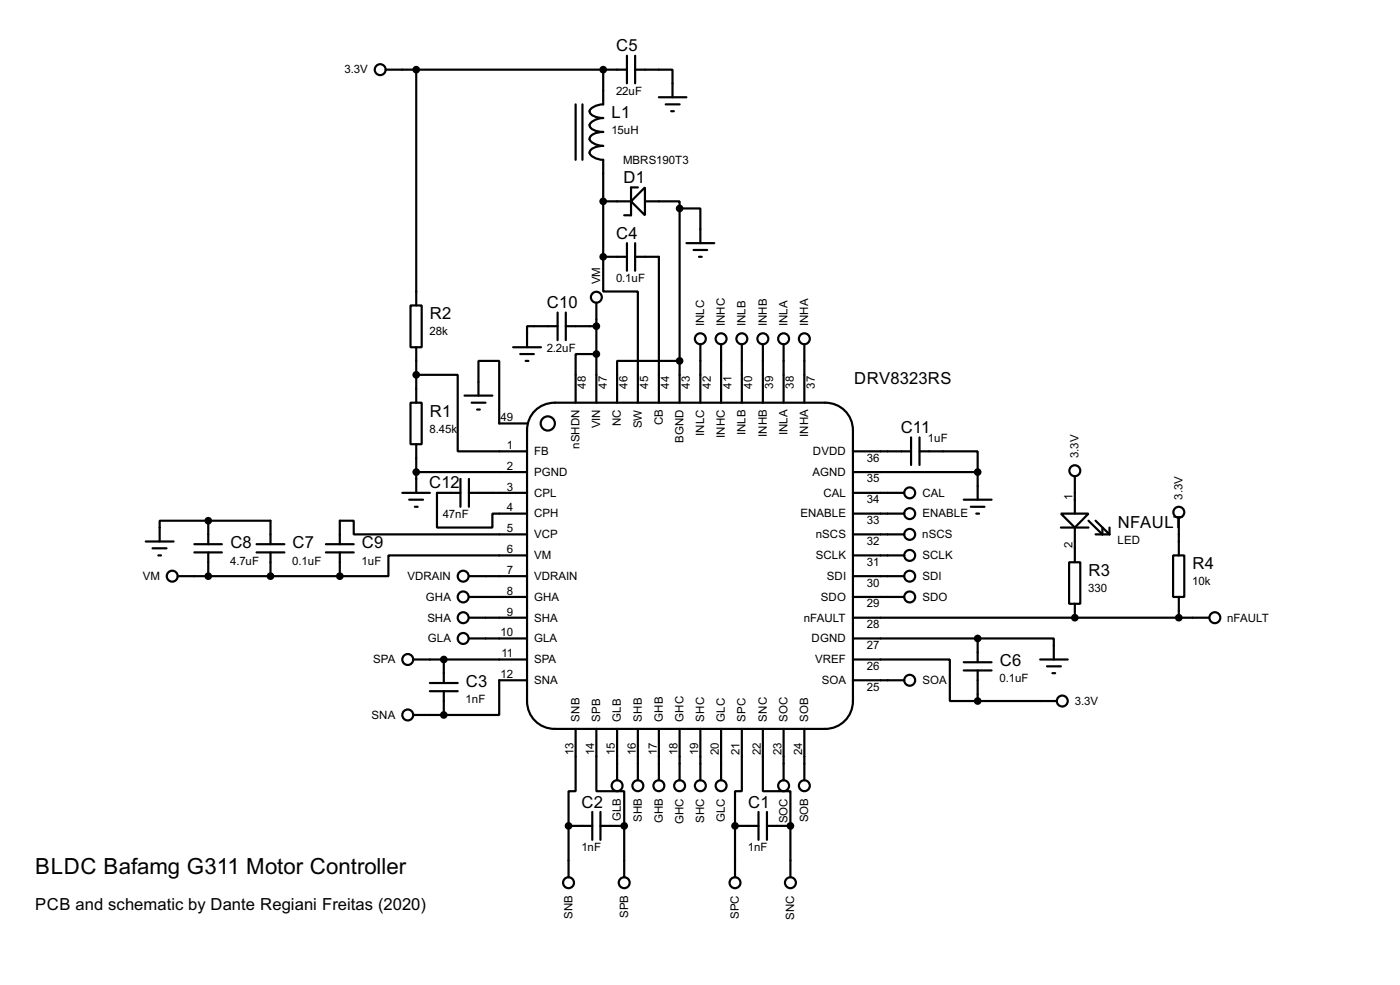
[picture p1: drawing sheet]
<svg xmlns="http://www.w3.org/2000/svg" width="256mm" height="180mm" viewBox="0 0 256 180" stroke-linecap="round" stroke-linejoin="round" font-family="sans-serif">
<g fill="none" stroke="#000" stroke-width=".4">
<path d="M70.7 12.8h44.2M76.3 12.8v43.1M105.5 19.1v10.2M106.7 19.1v10.2M110.5 12.8v6.3a2.65 2.65 0 0 0-2.5 1.3 2.27 2.27 0 0 0 2.5 1.2 2.66 2.66 0 0 0-2.5 1.3 2.27 2.27 0 0 0 2.5 1.3 2.24 2.24 0 0 0-2.5 1.3 2.65 2.65 0 0 0 2.5 1.2 2.27 2.27 0 0 0-2.5 1.3 2.58 2.58 0 0 0 2.5 1.3v17.7M114.9 10.2v5.1M116.4 12.8h6.8v5M116.4 10.2v5.1M120.7 17.8h5.1M122 19.1h2.5M110.5 36.9h5.1M115.6 36.9l2.6-2.6v5.1z"/>
<path d="M116.9 34.3h-1.3v5.1h-1.2M118.2 36.9h6.3v1.3M123 20.4h.5M124.5 38.2h3.8v6.3M124.5 38.2v35.5M75.2 55.9h2.1v7.7h-2.1zM102.2 59.7h-5.6v3.9M102.2 57.2v5.1M103.7 59.7h5.6M103.7 57.2v5.1M109.3 55.4v18.3M110.5 47v6.4h6.4v20.3"/>
<path d="M110.5 47h4.4M114.9 44.5v5.1M116.4 47h4.3v26.7M116.4 44.5v5.1M125.8 44.5h5.1M127.1 45.8h2.5M128.1 47h.5M75.2 73.7h2.1v7.6h-2.1zM76.3 68.6h7.6v14h12.7M76.3 63.6v10.1M85.1 72.4h5.1M86.4 73.7h2.6"/>
<path d="M87.4 75h.5M87.7 72.4v-6.3h3.8v11.4h5.1M94 63.6h5.1M95.3 64.8h2.5M96.3 66.1h.5M97.7 75.5a5.1 5.1 0 0 1 4-1.8h49.5a5 5 0 0 1 5.1 5.1v49.5a5.1 5.1 0 0 1-5.1 5.1h-49.5a5 5 0 0 1-5.1-5.1v-49.5a5 5 0 0 1 1.1-3.3zM109.3 64.8h-3.8v8.9M124.5 66.1h-11.4v7.6M128.3 63v10.7M132.1 63v10.7M135.9 63v10.7M139.8 63v10.7"/>
<path d="M143.6 63v10.7M147.4 63v10.7M26.7 99.1h5.1M35.6 99.6h5.1M38.2 95.3h-8.9v3.8M38.2 95.3h11.4v4.3M38.2 95.3v4.3M47 99.6h5.1M59.7 99.6h5.1M73.7 90.2h5.1M75 91.5h2.5M76 92.8h.5"/>
<path d="M76.3 81.3v8.9M76.3 86.4h20.3M84.4 90.2h-4.3v6.4h10.1v-2.6h6.4M84.4 87.7v5.1M85.9 90.2h10.7M85.9 87.7v5.1M96.6 97.8h-31.8v-2.5h-2.5v4.3M156.3 86.4h22.8M156.3 82.6h10.6M156.3 90.2h9.4M156.3 97.8h9.4M156.3 94h9.4"/>
<path d="M166.9 80.1v5M168.5 82.6h10.6v3.8M168.5 80.1v5M176.6 91.5h5.1M177.9 92.8h2.5M178.9 94h.5M179.1 86.4v5.1M194.4 94h5l-2.5 2.6zM194.4 96.6h5M196.9 87.2v6.8M196.9 96.6v6.3M199.4 95.3l2.6 2.5v-1.2"/>
<path d="M200.7 97.8h2.6M200.7 95.3l2.6 2.5M203.3 96.6v1.2M216 94.8v6.9M28 100.4h2.5M29 101.7h.5M32.6 105.5h29.7M35.6 101.1h5.1M38.2 101.1v4.4M47 101.1h5.1M49.6 101.1v4.4M59.7 101.1h5.1"/>
<path d="M62.3 101.1v4.4M85.9 116.9h10.7M85.9 105.5h10.7M85.9 113.1h10.7M85.9 109.3h10.7M96.6 101.7h-25.4v3.8h-8.9M156.3 116.9h22.8M156.3 105.5h9.4M156.3 113.1h65.2M156.3 109.3h9.4M156.3 101.7h9.4M179.1 116.9h14v3.8"/>
<path d="M179.1 116.9v4.3M195.9 102.9h2v7.6h-2zM196.9 110.5v2.6M214.9 101.7h2.1v7.6h-2.1zM216 109.3v3.8M75.7 120.7h20.9M75.7 130.9h5.6M78.8 126.5h5.1M78.8 125h5.1M81.3 120.7v4.3M81.3 126.5v4.4M96.6 124.5h-5.1v6.4h-10.2"/>
<path d="M105.5 133.4v11.4h-1.3v6.4M109.3 133.4v11.4h5.1v6.4M113.1 133.4v9.4M116.9 133.4v9.4M120.7 133.4v9.4M124.5 133.4v9.4M128.3 133.4v9.4M132.1 133.4v9.4M135.9 133.4v11.4h-1.2v6.4M139.8 133.4v11.4h5v6.4M143.6 133.4v9.4M147.4 133.4v9.4"/>
<path d="M156.3 120.7h17.7v7.6h5.1M156.3 124.5h9.4M176.6 122.7h5.1M176.6 121.2h5.1M179.1 128.3h14.5M179.1 122.7v5.6M190.6 120.7h5M191.8 122h2.6M192.8 123.2h.5M104.2 151.2v9.4M104.2 151.2h4.3M108.5 148.6v5.1"/>
<path d="M110 151.2h4.4M110 148.6v5.1M114.4 151.2v9.4M134.7 151.2v9.4M134.7 151.2h4.3M139 148.6v5.1M140.5 148.6v5.1M140.5 151.2h4.3M144.8 151.2v9.4"/>
<circle cx="69.6" cy="12.8" r="1"/>
<circle cx="109.2" cy="54.4" r="1"/>
<circle cx="100.3" cy="77.5" r="1.3"/>
<circle cx="128.3" cy="62" r="1"/>
<circle cx="132.1" cy="62" r="1"/>
<circle cx="135.9" cy="62" r="1"/>
<circle cx="139.7" cy="62" r="1"/>
<circle cx="143.5" cy="62" r="1"/>
<circle cx="147.3" cy="62" r="1"/>
<circle cx="166.6" cy="97.8" r="1"/>
<circle cx="166.6" cy="94" r="1"/>
<circle cx="166.6" cy="90.2" r="1"/>
<circle cx="196.9" cy="86.2" r="1"/>
<circle cx="215.9" cy="93.8" r="1"/>
<circle cx="31.5" cy="105.5" r="1"/>
<circle cx="84.8" cy="113.1" r="1"/>
<circle cx="84.8" cy="116.9" r="1"/>
<circle cx="84.8" cy="109.3" r="1"/>
<circle cx="84.8" cy="105.5" r="1"/>
<circle cx="166.6" cy="109.3" r="1"/>
<circle cx="166.6" cy="105.5" r="1"/>
<circle cx="166.6" cy="101.7" r="1"/>
<circle cx="222.5" cy="113.1" r="1"/>
<circle cx="74.7" cy="120.7" r="1"/>
<circle cx="74.7" cy="130.9" r="1"/>
<circle cx="166.6" cy="124.5" r="1"/>
<circle cx="194.6" cy="128.3" r="1"/>
<circle cx="113" cy="143.8" r="1"/>
<circle cx="116.8" cy="143.8" r="1"/>
<circle cx="120.7" cy="143.8" r="1"/>
<circle cx="124.5" cy="143.8" r="1"/>
<circle cx="128.3" cy="143.8" r="1"/>
<circle cx="132.1" cy="143.8" r="1"/>
<circle cx="143.5" cy="143.8" r="1"/>
<circle cx="147.3" cy="143.8" r="1"/>
<circle cx="104.1" cy="161.6" r="1"/>
<circle cx="114.3" cy="161.6" r="1"/>
<circle cx="134.6" cy="161.6" r="1"/>
<circle cx="144.8" cy="161.6" r="1"/>
</g>
<g fill="#000">
<circle cx="110.5" cy="12.8" r=".2"/>
<circle cx="110.5" cy="47" r=".2"/>
<circle cx="38.2" cy="95.3" r=".2"/>
<circle cx="38.2" cy="105.5" r=".2"/>
<circle cx="49.6" cy="105.5" r=".2"/>
<circle cx="62.3" cy="105.5" r=".2"/>
<circle cx="179.1" cy="116.9" r=".2"/>
<circle cx="196.9" cy="113.1" r=".2"/>
<circle cx="81.3" cy="120.7" r=".2"/>
<circle cx="81.3" cy="130.9" r=".2"/>
<circle cx="104.2" cy="151.2" r=".2"/>
<circle cx="114.4" cy="151.2" r=".2"/>
<circle cx="134.7" cy="151.2" r=".2"/>
<circle cx="144.8" cy="151.2" r=".2"/>
</g>
<g fill="#000" stroke="#000" stroke-width=".4">
<circle cx="76.2" cy="12.8" r=".5"/>
<circle cx="110.5" cy="12.8" r=".5"/>
<circle cx="110.5" cy="36.9" r=".5"/>
<circle cx="124.5" cy="38.2" r=".5"/>
<circle cx="109.2" cy="59.7" r=".5"/>
<circle cx="110.5" cy="47" r=".5"/>
<circle cx="76.2" cy="68.6" r=".5"/>
<circle cx="109.2" cy="64.8" r=".5"/>
<circle cx="124.5" cy="66.1" r=".5"/>
<circle cx="38.1" cy="95.3" r=".5"/>
<circle cx="76.2" cy="86.4" r=".5"/>
<circle cx="179.1" cy="86.4" r=".5"/>
<circle cx="38.1" cy="105.5" r=".5"/>
<circle cx="49.5" cy="105.5" r=".5"/>
<circle cx="62.2" cy="105.5" r=".5"/>
<circle cx="179.1" cy="116.9" r=".5"/>
<circle cx="196.9" cy="113.1" r=".5"/>
<circle cx="215.9" cy="113.1" r=".5"/>
<circle cx="81.3" cy="130.9" r=".5"/>
<circle cx="81.3" cy="120.7" r=".5"/>
<circle cx="179.1" cy="128.3" r=".5"/>
<circle cx="104.1" cy="151.2" r=".5"/>
<circle cx="114.3" cy="151.2" r=".5"/>
<circle cx="134.6" cy="151.2" r=".5"/>
<circle cx="144.8" cy="151.2" r=".5"/>
</g>
<text font-size="4.6" x="6.5" y="159.9">BLDC Bafamg G311 Motor Controller</text>
<g font-size="3.4">
<text x="112.9" y="9.4">C5</text>
<text x="112.1" y="21.7">L1</text>
<text x="114.2" y="33.5">D1</text>
<text x="112.9" y="43.7">C4</text>
<text x="78.8" y="58.5">R2</text>
<text x="100.2" y="56.4">C10</text>
<text x="156.5" y="70.4">DRV8323RS</text>
<text x="78.8" y="76.2">R1</text>
<text x="165" y="79.3">C11</text>
<text x="78.6" y="89.4">C12</text>
<text x="42.2" y="100.4">C8</text>
<text x="53.6" y="100.4">C7</text>
<text x="66.3" y="100.4">C9</text>
<text x="204.8" y="96.6">NFAULT</text>
<text x="199.4" y="105.5">R3</text>
<text x="218.5" y="104.2">R4</text>
<text x="85.4" y="125.8">C3</text>
<text x="183.2" y="122">C6</text>
<text x="106.6" y="147.8">C2</text>
<text x="137.1" y="147.8">C1</text>
<text x="6.5" y="166.6">PCB and schematic by Dante Regiani Freitas (2020)</text>
</g>
<g font-size="2.4">
<text x="63.1" y="13.4">3.3V</text>
<text x="112.9" y="17.3">22uF</text>
<text x="112" y="24.6">15uH</text>
<text x="114.2" y="30">MBRS190T3</text>
<text x="110" y="52.1" transform="rotate(-90 110 52.1)">VM</text>
<text x="112.9" y="51.7">0.1uF</text>
<text x="129" y="59.7" transform="rotate(-90 129 59.7)">INLC</text>
<text x="132.8" y="59.7" transform="rotate(-90 132.8 59.7)">INHC</text>
<text x="136.6" y="59.7" transform="rotate(-90 136.6 59.7)">INLB</text>
<text x="140.4" y="59.7" transform="rotate(-90 140.4 59.7)">INHB</text>
<text x="144.3" y="59.7" transform="rotate(-90 144.3 59.7)">INLA</text>
<text x="148.1" y="59.7" transform="rotate(-90 148.1 59.7)">INHA</text>
<text x="78.7" y="61.4">28k</text>
<text x="100.2" y="64.4">2.2uF</text>
<text x="107.4" y="71.2" transform="rotate(-90 107.4 71.2)">48</text>
<text x="111.1" y="71.1" transform="rotate(-90 111.1 71.1)">47</text>
<text x="115" y="71.2" transform="rotate(-90 115 71.2)">46</text>
<text x="118.8" y="71.2" transform="rotate(-90 118.8 71.2)">45</text>
<text x="122.6" y="71.2" transform="rotate(-90 122.6 71.2)">44</text>
<text x="126.4" y="71.1" transform="rotate(-90 126.4 71.1)">43</text>
<text x="130.2" y="71.1" transform="rotate(-90 130.2 71.1)">42</text>
<text x="134" y="71.2" transform="rotate(-90 134 71.2)">41</text>
<text x="137.8" y="71.2" transform="rotate(-90 137.8 71.2)">40</text>
<text x="141.7" y="71.2" transform="rotate(-90 141.7 71.2)">39</text>
<text x="145.5" y="71.1" transform="rotate(-90 145.5 71.1)">38</text>
<text x="149.2" y="71.1" transform="rotate(-90 149.2 71.1)">37</text>
<text x="91.7" y="77.1">49</text>
<text x="121.4" y="77.9" transform="rotate(-90 121.4 77.9)">CB</text>
<text x="78.7" y="79.2">8.45k</text>
<text x="92.9" y="82.2">1</text>
<text x="97.8" y="83.3">FB</text>
<text x="106.2" y="82.2" transform="rotate(-90 106.2 82.2)">nSHDN</text>
<text x="110" y="78.4" transform="rotate(-90 110 78.4)">VIN</text>
<text x="113.8" y="78" transform="rotate(-90 113.8 78)">NC</text>
<text x="117.6" y="78.4" transform="rotate(-90 117.6 78.4)">SW</text>
<text x="125.2" y="81.1" transform="rotate(-90 125.2 81.1)">BGND</text>
<text x="129" y="79.8" transform="rotate(-90 129 79.8)">INLC</text>
<text x="132.8" y="80.1" transform="rotate(-90 132.8 80.1)">INHC</text>
<text x="136.6" y="79.6" transform="rotate(-90 136.6 79.6)">INLB</text>
<text x="140.5" y="80" transform="rotate(-90 140.5 80)">INHB</text>
<text x="144.3" y="79.6" transform="rotate(-90 144.3 79.6)">INLA</text>
<text x="148.1" y="80" transform="rotate(-90 148.1 80)">INHA</text>
<text x="148.9" y="83.3">DVDD</text>
<text x="170" y="80.8">1uF</text>
<text x="197.6" y="83.8" transform="rotate(-90 197.6 83.8)">3.3V</text>
<text x="92.9" y="86">2</text>
<text x="92.9" y="89.8">3</text>
<text x="97.8" y="87.1">PGND</text>
<text x="148.8" y="87.1">AGND</text>
<text x="158.8" y="88.3">35</text>
<text x="158.8" y="84.5">36</text>
<text x="81.1" y="94.9">47nF</text>
<text x="92.9" y="93.6">4</text>
<text x="97.8" y="90.9">CPL</text>
<text x="97.8" y="94.7">CPH</text>
<text x="146.6" y="94.7">ENABLE</text>
<text x="150.8" y="90.9">CAL</text>
<text x="158.8" y="95.9">33</text>
<text x="158.8" y="92.1">34</text>
<text x="169" y="90.9">CAL</text>
<text x="169" y="94.7">ENABLE</text>
<text x="196.5" y="91.5" transform="rotate(-90 196.5 91.5)">1</text>
<text x="216.6" y="91.4" transform="rotate(-90 216.6 91.4)">3.3V</text>
<text x="92.9" y="97.4">5</text>
<text x="92.9" y="101.2">6</text>
<text x="97.8" y="98.5">VCP</text>
<text x="149.5" y="98.5">nSCS</text>
<text x="158.8" y="99.7">32</text>
<text x="169" y="98.5">nSCS</text>
<text x="196.5" y="100.3" transform="rotate(-90 196.5 100.3)">2</text>
<text x="204.7" y="99.5">LED</text>
<text x="26.2" y="106.2">VM</text>
<text x="42.2" y="103.4">4.7uF</text>
<text x="53.6" y="103.4">0.1uF</text>
<text x="66.3" y="103.4">1uF</text>
<text x="74.6" y="106.2">VDRAIN</text>
<text x="92.9" y="105.1">7</text>
<text x="97.8" y="102.4">VM</text>
<text x="97.8" y="106.2">VDRAIN</text>
<text x="149.4" y="102.4">SCLK</text>
<text x="151.5" y="106.2">SDI</text>
<text x="158.8" y="107.4">30</text>
<text x="158.8" y="103.6">31</text>
<text x="169" y="106.2">SDI</text>
<text x="169" y="102.4">SCLK</text>
<text x="218.4" y="107.2">10k</text>
<text x="78" y="110">GHA</text>
<text x="78.3" y="113.8">SHA</text>
<text x="92.9" y="108.9">8</text>
<text x="92.9" y="112.7">9</text>
<text x="97.8" y="110">GHA</text>
<text x="97.8" y="113.8">SHA</text>
<text x="147.3" y="113.8">nFAULT</text>
<text x="150.4" y="110">SDO</text>
<text x="158.8" y="111.2">29</text>
<text x="169" y="110">SDO</text>
<text x="199.4" y="108.4">330</text>
<text x="224.8" y="113.8">nFAULT</text>
<text x="78.4" y="117.6">GLA</text>
<text x="91.7" y="116.5">10</text>
<text x="97.8" y="117.6">GLA</text>
<text x="148.7" y="117.6">DGND</text>
<text x="158.8" y="118.8">27</text>
<text x="158.8" y="115">28</text>
<text x="68.4" y="121.4">SPA</text>
<text x="91.7" y="124.1">12</text>
<text x="91.9" y="120.3">11</text>
<text x="97.8" y="121.4">SPA</text>
<text x="97.8" y="125.2">SNA</text>
<text x="149.3" y="121.4">VREF</text>
<text x="150.5" y="125.2">SOA</text>
<text x="158.8" y="122.6">26</text>
<text x="169" y="125.2">SOA</text>
<text x="183.1" y="124.9">0.1uF</text>
<text x="68.1" y="131.6">SNA</text>
<text x="85.3" y="128.8">1nF</text>
<text x="158.8" y="126.4">25</text>
<text x="196.9" y="129">3.3V</text>
<text x="106.2" y="132.1" transform="rotate(-90 106.2 132.1)">SNB</text>
<text x="110" y="132.1" transform="rotate(-90 110 132.1)">SPB</text>
<text x="113.8" y="132.1" transform="rotate(-90 113.8 132.1)">GLB</text>
<text x="117.6" y="132.1" transform="rotate(-90 117.6 132.1)">SHB</text>
<text x="121.4" y="132.1" transform="rotate(-90 121.4 132.1)">GHB</text>
<text x="125.2" y="132.1" transform="rotate(-90 125.2 132.1)">GHC</text>
<text x="129" y="132.1" transform="rotate(-90 129 132.1)">SHC</text>
<text x="132.8" y="132.1" transform="rotate(-90 132.8 132.1)">GLC</text>
<text x="136.6" y="132.1" transform="rotate(-90 136.6 132.1)">SPC</text>
<text x="140.5" y="132.1" transform="rotate(-90 140.5 132.1)">SNC</text>
<text x="144.3" y="132.1" transform="rotate(-90 144.3 132.1)">SOC</text>
<text x="148.1" y="132.1" transform="rotate(-90 148.1 132.1)">SOB</text>
<text x="105.1" y="138.2" transform="rotate(-90 105.1 138.2)">13</text>
<text x="108.9" y="138.2" transform="rotate(-90 108.9 138.2)">14</text>
<text x="112.7" y="138.2" transform="rotate(-90 112.7 138.2)">15</text>
<text x="116.5" y="138.2" transform="rotate(-90 116.5 138.2)">16</text>
<text x="120.3" y="138.2" transform="rotate(-90 120.3 138.2)">17</text>
<text x="124.1" y="138.2" transform="rotate(-90 124.1 138.2)">18</text>
<text x="127.9" y="138.2" transform="rotate(-90 127.9 138.2)">19</text>
<text x="131.7" y="138.2" transform="rotate(-90 131.7 138.2)">20</text>
<text x="135.5" y="138.2" transform="rotate(-90 135.5 138.2)">21</text>
<text x="139.4" y="138.2" transform="rotate(-90 139.4 138.2)">22</text>
<text x="143.2" y="138.2" transform="rotate(-90 143.2 138.2)">23</text>
<text x="147" y="138.2" transform="rotate(-90 147 138.2)">24</text>
<text x="106.5" y="155.8">1nF</text>
<text x="113.8" y="150.3" transform="rotate(-90 113.8 150.3)">GLB</text>
<text x="117.6" y="150.4" transform="rotate(-90 117.6 150.4)">SHB</text>
<text x="121.4" y="150.7" transform="rotate(-90 121.4 150.7)">GHB</text>
<text x="125.2" y="150.8" transform="rotate(-90 125.2 150.8)">GHC</text>
<text x="129" y="150.6" transform="rotate(-90 129 150.6)">SHC</text>
<text x="132.8" y="150.5" transform="rotate(-90 132.8 150.5)">GLC</text>
<text x="137" y="155.8">1nF</text>
<text x="144.3" y="150.7" transform="rotate(-90 144.3 150.7)">SOC</text>
<text x="148.1" y="150.5" transform="rotate(-90 148.1 150.5)">SOB</text>
<text x="104.8" y="168.2" transform="rotate(-90 104.8 168.2)">SNB</text>
<text x="115" y="168" transform="rotate(-90 115 168)">SPB</text>
<text x="135.4" y="168.2" transform="rotate(-90 135.4 168.2)">SPC</text>
<text x="145.5" y="168.3" transform="rotate(-90 145.5 168.3)">SNC</text>
</g>
</svg>
